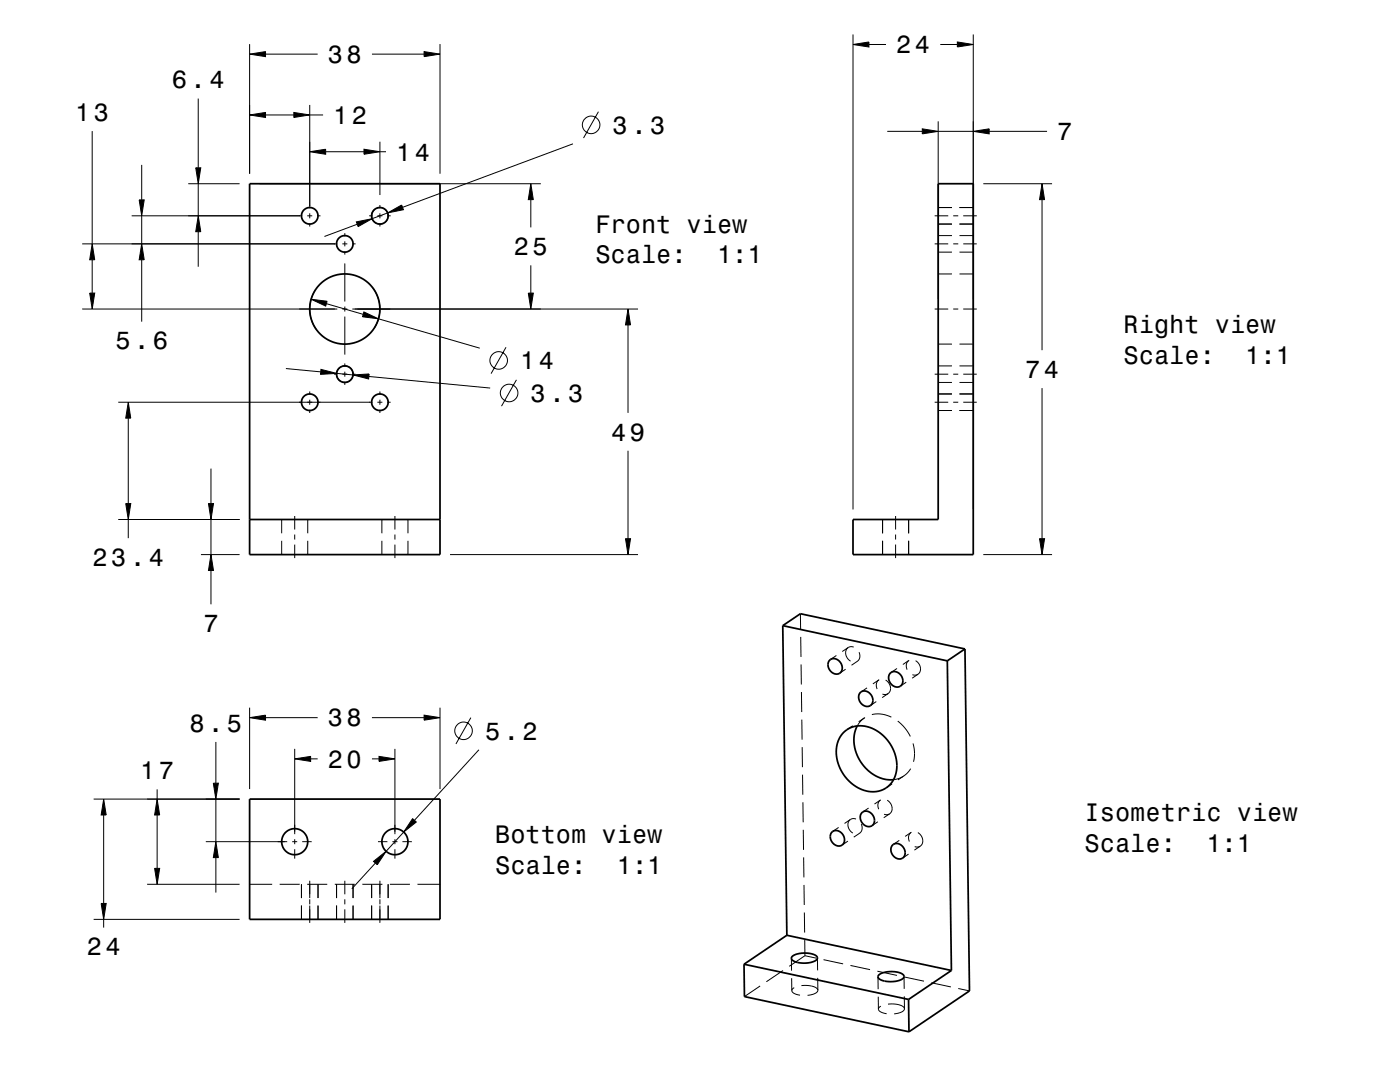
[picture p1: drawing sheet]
<svg xmlns="http://www.w3.org/2000/svg" width="279mm" height="216mm" viewBox="0 0 279 216" stroke-linecap="round" stroke-linejoin="round" font-family="sans-serif">
<g fill="none" stroke="#000" stroke-width=".2">
<path d="M39.6 19.7v13.8M49.8 10.8l3.2-.5v1zM49.8 8.8v25.9M53 10.8h10.4M74.2 10.8h10.4M84.6 10.3l3.2 .5-3.2 .5zM87.8 8.8v25.9M170.2 8.9l3.2-.5v1zM170.2 6.9v94.8M173.4 8.9h3.4M187.7 8.9h3.4M191.1 8.4l3.1 .5-3.1 .5z"/>
<path d="M194.2 6.9v94.8M18.4 26.2v22.5M27.8 39.9h1l-.5 3.2zM28.3 32.9v7M37.6 36.7h10.2M39.1 33.5h1l-.5 3.2zM39.6 36.7v6.4M49.8 22.9l3.2-.5v1zM51.8 36.7h56.1M53 22.9h5.6M58.6 22.4l3.2 .5-3.2 .5zM61.8 30.3l3.2-.5v1z"/>
<path d="M61.8 20.9v20.7M61.8 22.9h2.7M65 30.3h7.6M72.6 29.8l3.2 .5-3.2 .5zM75.8 28.3v10.6M75.8 30.3h1.2M105.9 36.7l.5 3.1h-1zM105.9 39.8v5.6M114.3 28.7l-34 12.7M119.4 22.3l-2.9 5.2M177.1 26.2h7M184.1 25.7l3.1 .5-3.1 .5z"/>
<path d="M187.2 24.2v35.5M187.2 26.2h7M194.2 26.2l3.2-.5v1zM196.2 36.7h13.8M197.4 26.2h11.6M208 36.7l.5 3.1h-1zM208 39.8v30.1M16.4 48.7h50.9M17.9 58.5h1l-.5 3.2zM18.4 48.7l.5 3.1h-1zM18.4 51.8v6.7M26.3 43.1h34"/>
<path d="M28.3 48.7l.5 3.1h-1zM28.3 43.1v5.6M28.3 51.8v12.4M39.6 43.1l.5 3.1h-1zM39.6 46.2v7M61.3 43.1h1M61.8 42.6v1M61.8 44.6v.6M62.1 59.7l3.2 .4-.3 1zM62.9 57.9a7 7 0 0 0 .3 8M63.3 43.1h.7M68.3 48.7h1"/>
<path d="M68.8 46.5v.7M68.8 48.2v1M68.8 50.2v.6M68.8 52.6v7.6M70.3 48.7h.7M71.1 44.3l3.2-.7-2.8 1.6zM71.3 44.7l-6.6 2.5M73.7 43.1h.6M74.4 57.5a7 7 0 0 1 .3 7.9M74.7 41.8a1.65 1.65 0 0 0-.3 2.1 1.65 1.65 0 0 0 2 .7M75.2 41.5a1.65 1.65 0 0 1 2 .7 1.65 1.65 0 0 1-.3 2.1M75.3 43.1h1"/>
<path d="M75.8 40.9v.7M75.8 42.6v1M75.8 44.6v.6M77.3 43.1h.7M77.4 42.5l2.8-1.6 .3 .9zM77.4 42.5l-3.1 1.1M105.4 58.5h1l-.5 3.2zM105.9 52.9v5.6M186.5 48.7h2.7M186.5 43.1h2.7M187.2 54.7h2.8M187.2 44.7h2.8"/>
<path d="M187.2 41.4h2.8M187.2 50.3h2.8M187.2 47h2.8M190.2 48.7h1M190.2 43.1h1M191.5 54.7h2.7M191.5 44.7h2.7M191.5 41.4h2.7M191.5 50.3h2.7M191.5 47h2.7M192.2 48.7h2.7M192.2 43.1h2.7"/>
<path d="M16.4 61.7h50.9M57.1 73.5l6.9 .7M61.8 78.1v.7M61.8 79.8v1M64.1 73.7l3.1 .8-3.2 .2zM65.1 60.6l7.4 2.1M66.7 74.7h.6M67.2 74.5l3.3 .3M68.3 61.7h1M68.3 74.7h1M68.8 61.2v1M68.8 63.2v7.6"/>
<path d="M68.8 72.5v.7M68.8 74.2v1M68.8 76.2v.6M69.4 73.1a1.65 1.65 0 0 0-2.1 .9 1.65 1.65 0 0 0 .8 2.1M69.5 73.2a1.65 1.65 0 0 1 .8 2.1 1.65 1.65 0 0 1-2.1 .9M70.3 61.7h57M70.3 74.7h.7M70.5 74.8l3.2-.2-.1 1zM72.6 62.2l2.9 1.4-3.2-.4zM73.6 75.1l24.2 2.3M75.5 63.6l20.2 5.9M75.8 78.1v.7"/>
<path d="M75.8 79.8v1M101 69.3l-3 5.2M103.1 75.8l-3 5.2M125.3 61.7l.5 3.1h-1zM125.3 64.8v17.6M186.5 61.7h2.7M186.5 74.7h2.7M187.2 68.7h2.8M187.2 76.3h2.8M187.2 73h2.8M187.2 78.6h2.8M190.2 61.7h1"/>
<path d="M190.2 74.7h1M191.5 68.7h2.7M191.5 76.3h2.7M191.5 73h2.7M191.5 78.6h2.7M192.2 61.7h2.7M192.2 74.7h2.7M208 77.4v30.1M23.6 80.3h50.7M25.6 80.3l.5 3.1h-1zM25.6 83.4v17.1M42.1 93.5v7"/>
<path d="M61.8 81.8v.6M75.3 80.3h1M75.8 81.8v.6M77.3 80.3h.7M125.3 89.9v17.6M186.5 80.3h2.7M187.2 81.9h2.8M190.2 80.3h1M191.5 81.9h2.7M192.2 80.3h2.7M23.6 103.7h24.2M25.1 100.5h1l-.5 3.2z"/>
<path d="M25.6 103.7v3.7M40.1 110.7h7.7M41.6 100.5h1l-.5 3.2zM42.1 110.7l.5 3.1h-1zM42.1 103.7v7M42.1 113.8v6.8M56.2 103.7v2.7M56.2 107.9v2.8M58.8 103v2.7M58.8 106.7v1M58.8 108.7v2.7M61.4 103.7v2.7"/>
<path d="M61.4 107.9v2.8M76.2 103.7v2.7M76.2 107.9v2.8M78.8 103v2.7M78.8 106.7v1M78.8 108.7v2.7M81.4 103.7v2.7M81.4 107.9v2.8M89.8 110.7h37.5M124.8 107.5h1l-.5 3.2zM176.1 103.7v2.7M176.1 107.9v2.8"/>
<path d="M178.7 103v2.7M178.7 106.7v1M178.7 108.7v2.7M181.3 103.7v2.7M181.3 107.9v2.8M196.2 110.7h13.8M207.5 107.5h1l-.5 3.2zM159.7 122.5l.1 3.1M159.8 127.1l.1 4M159.9 132.6v4M159.9 138.1l.1 4M166.9 130.8l-1.2 .8"/>
<path d="M168.8 133.5l-1.2 .8M169.3 129.2a1.68 1.68 0 0 0 .4 2.7M169.3 129.2l-1.2 .8M170.4 129.1l-.6-.1-.5 .2M171.1 131.9l-.1 .1M171.1 131.9l-1.2 .8M171.4 130.1a1.44 1.44 0 0 1-.3 1.8M173 137.3l-1.1 .8M174.9 140l-1.2 .8M175.4 135.7a1.44 1.44 0 0 0-.3 1.8M175.4 135.7l-1.2 .8M175.5 135.6l-.1 .1"/>
<path d="M176.7 135.7a1.71 1.71 0 0 1 .5 2.7M177.2 138.4l-.5 .2-.6-.1M177.2 138.4l-1.1 .8M179 133.4l-1.2 .8M180.9 136.1l-1.2 .8M181.4 131.8a1.44 1.44 0 0 0-.4 1.8M181.4 131.8l-1.2 .8M181.4 131.8h.1M182.7 131.8a1.7 1.7 0 0 1 .5 2.7M183.2 134.5l-.5 .2-.6-.1M183.2 134.5l-1.2 .8M18.7 159.4h29.1"/>
<path d="M20.7 159.4l.5 3.2h-1zM31.4 159.4l.5 3.2h-1zM31.4 157.5v1.9M42.6 156.3h1l-.5 3.1zM43.1 148v8.3M43.1 159.4v8.5M49.8 143.2l3.2-.5v1zM49.8 141.2v16.2M53 143.2h10.4M58.8 151.4l3.2-.5v1zM58.8 149.4v17M62 151.4h1.4"/>
<path d="M74.2 151.4h1.4M74.2 143.2h10.4M75.6 150.9l3.2 .5-3.2 .5zM78.8 149.4v17M84.6 142.7l3.2 .5-3.2 .5zM87.8 141.2v16.2M94 143.2l-3 5.2M95.6 149.6l-12.9 14.1M160 143.6l.1 4M160.1 149.1v4M160.2 154.6v4M170.2 144.8l-1.2 .8"/>
<path d="M171.1 144.8v.1M172.5 143.2l-.7 .7-.6 .8M172.5 143.2l-1.1 .8M172.6 143.2h-.1M174 142.6a5.8 5.8 0 0 1 3.9 .5M175.7 159.6a1.44 1.44 0 0 0-.3 1.9M175.7 159.6l-1.2 .8M175.8 159.6h-.1M177.1 159.7a1.71 1.71 0 0 1 .4 2.7M178 156.4l-1.1 .8M179.2 143.9a8.7 8.7 0 0 1 2.5 3.1M180.2 154.9l-.9 .5-1 .2"/>
<path d="M180.4 154.8l-.1 .1M180.4 154.8l-1.2 .8M181.7 153.4l-.6 .8-.7 .6M182.2 148.4a6.9 6.9 0 0 1 .1 3.6M20.7 162.6v17.7M29.4 176.4h18.4M30.9 173.3h1l-.5 3.1zM31.4 162.6v10.7M41.1 167.9h16.2M43.1 167.9l.5 3.2h-1zM43.1 171.1v7M49.8 176.4h4.5"/>
<path d="M55.8 176.4h4M58.3 167.9h1M58.8 167.4v1M58.8 169.4v1.9M60.2 176.4v2.8M60.3 167.9h1.9M61.3 176.4h4M61.8 175.7v3.5M61.8 179.4v1M63.5 176.4v2.8M66.8 176.4h4M67.2 176.4v2.8"/>
<path d="M68.8 175.7v2.7M68.8 179.4v1M70.5 176.4v2.8M72.3 176.4h4M74.2 176.4v2.8M74.5 171.9l2.6-2-1.8 2.7zM74.9 172.2l-4.7 5.2M75.4 167.9h1.9M75.8 175.7v3.5M75.8 179.4v1M77.5 176.4v2.8M77.8 176.4h4"/>
<path d="M78.3 167.9h1M78.8 167.4v1M78.8 169.4v1.9M80.3 167.9h1.9M80.6 166l-3.5 3.9M82.3 163.3l.8 .7-2.5 2zM83.3 176.4h4.5M160.2 160.1l.1 4M160.3 165.6l.1 4M160.4 171.1v4M160.5 176.6v4M167.4 165.1l-1.2 .8"/>
<path d="M169.2 167.8l-1.2 .8M169.7 163.5a1.68 1.68 0 0 0 .5 2.7M169.7 163.5l-1.2 .8M170.8 163.4l-.6-.1-.5 .2M171.6 166.3h-.1M171.6 166.3l-1.2 .7M171.9 164.4a1.44 1.44 0 0 1-.3 1.9M173.4 161.2l-1.2 .8M175.2 164l-1.2 .8M177.5 162.4l-.5 .2-.6-.1M177.5 162.4l-1.1 .8M179.5 167.7l-1.2 .8"/>
<path d="M181.3 170.4l-1.2 .8M181.8 166.1a1.44 1.44 0 0 0-.3 1.8M181.8 166.1l-1.2 .8M181.9 166.1h-.1M183.2 166.1a1.71 1.71 0 0 1 .5 2.7M183.7 168.8l-.6 .2-.6-.1M183.7 168.8l-1.2 .8M18.7 183.4h29.1M20.2 180.3h1l-.5 3.1zM20.7 183.4v1.7M60.2 180.7v2.7M61.8 180.7v3.4"/>
<path d="M63.5 180.7v2.7M67.2 180.7v2.7M68.8 181.4v2.7M70.5 180.7v2.7M74.2 180.7v2.7M75.8 180.7v3.4M77.5 180.7v2.7M151.7 196.7l-3.1 2.2M156.3 193.7l-3.4 2.2M157.9 191.2l.1 2.5M158 195.2v2.5M158 197.7l.5 .5 1.2 .4"/>
<path d="M158.5 197.1l-.4 .3-.1 .3M159.9 196.7a3.8 3.8 0 0 1 3.3 .7v.2M160.5 182.1l.1 4M160.6 187.6v3.1M160.6 190.7l-3.1 2.1M160.6 190.7l2.3 .5M163.1 191.1l.1 2.5M163.2 195.1v2.5M163.2 197.6l-.1 .3-.4 .3-1.5 .4M164.3 191.5l4 .8M169.7 192.6l3.9 .9M175.1 193.8l3.9 .8"/>
<path d="M175.2 194.9l.1 2.5M175.3 198.9v2.5M180.4 194.8l.1 2.5M180.5 198.8v2.5M180.5 194.9l3.9 .9M185.9 196.1l3.9 .8M191.2 197.2l2.3 .5M175.3 201.4l.4 .5 1.2 .4M175.8 200.8l-.3 .2-.2 .4M177.2 200.4a3.8 3.8 0 0 1 3.3 .7v.2M180.5 201.3l-.2 .3-.3 .3-1.6 .4"/>
<circle cx="118" cy="24.9" r="1.75"/>
<circle cx="99.5" cy="71.9" r="1.76"/>
<circle cx="101.6" cy="78.4" r="1.75"/>
<circle cx="92.5" cy="145.8" r="1.75"/>
</g>
<g fill="none" stroke="#000" stroke-width=".35">
<path d="M49.8 36.7h38v74h-38zM187.2 36.7h7v74h-24v-7h17zM49.8 103.7h38M156.2 124.8l.8 61.8M156.2 124.8l32.9 7.1M156.2 124.8l3.5-2.3 32.9 7M165.6 131.7a1.69 1.69 0 0 1 2 .2 1.69 1.69 0 0 1 .4 2 1.48 1.48 0 0 1-1.6 .5 1.48 1.48 0 0 1-1.1-1.3v-.8zM171.7 138.2a1.69 1.69 0 0 1 2 .2 1.69 1.69 0 0 1 .4 1.9 1.47 1.47 0 0 1-1.6 .6 1.47 1.47 0 0 1-1.1-1.3v-.9zM177.7 134.3a1.7 1.7 0 0 1 1.9 .2 1.7 1.7 0 0 1 .5 2 1.47 1.47 0 0 1-1.6 .5 1.47 1.47 0 0 1-1.1-1.2l-.1-.7zM189.1 131.9l.8 61.7M192.6 129.5l.9 68.2-12.1 8.2M192.6 129.5l-3.5 2.4"/>
<path d="M49.8 159.4h38v24h-38zM168.4 146.1a5.5 5.5 0 0 1 7.4 .3 7.7 7.7 0 0 1 2.4 9.4 5.1 5.1 0 0 1-7.4 1.1 7.9 7.9 0 0 1-3.2-9.7zM171.1 144.9a7.9 7.9 0 0 0 3.6 9.9 6.1 6.1 0 0 0 3.6 .8M166 166a1.69 1.69 0 0 1 2 .2 1.69 1.69 0 0 1 .4 2 1.48 1.48 0 0 1-1.6 .5 1.48 1.48 0 0 1-1-1.3l-.1-.8zM172 162.2a1.69 1.69 0 0 1 2 .2 1.69 1.69 0 0 1 .4 1.9 1.47 1.47 0 0 1-1.6 .6 1.47 1.47 0 0 1-1-1.3l-.1-.9zM178.1 168.6a1.69 1.69 0 0 1 2 .2 1.69 1.69 0 0 1 .4 2 1.47 1.47 0 0 1-1.5 .5 1.47 1.47 0 0 1-1.1-1.2l-.1-1zM148.5 192.4l32.8 7M148.5 192.4l.1 6.5 32.8 7M157 186.6l32.9 7M157 186.6l-8.5 5.8M158.1 190.9a4.8 4.8 0 0 1 4.9 0 .76 .76 0 0 1-.7 1 4.5 4.5 0 0 1-4.3-.5zM175.4 194.6a4.8 4.8 0 0 1 4.9 0 .76 .76 0 0 1-.8 1 4.5 4.5 0 0 1-4.2-.5z"/>
<path d="M181.3 199.4l.1 6.5M189.9 193.6l-8.6 5.8"/>
<circle cx="61.8" cy="43.1" r="1.65"/>
<circle cx="68.8" cy="48.7" r="1.65"/>
<circle cx="75.8" cy="43.1" r="1.65"/>
<circle cx="68.8" cy="74.7" r="1.65"/>
<circle cx="68.8" cy="61.7" r="7"/>
<circle cx="61.8" cy="80.3" r="1.65"/>
<circle cx="75.8" cy="80.3" r="1.65"/>
<circle cx="58.8" cy="167.9" r="2.6"/>
<circle cx="78.8" cy="167.9" r="2.6"/>
</g>
<g fill="#000">
<path d="M49.8 10.8l3.2-.5v1z" fill-rule="evenodd"/>
<path d="M84.6 10.3l3.2 .5-3.2 .5z" fill-rule="evenodd"/>
<path d="M170.2 8.9l3.2-.5v1z" fill-rule="evenodd"/>
<path d="M191.1 8.4l3.1 .5-3.1 .5z" fill-rule="evenodd"/>
<path d="M27.8 39.9h1l-.5 3.2z" fill-rule="evenodd"/>
<path d="M39.1 33.5h1l-.5 3.2z" fill-rule="evenodd"/>
<path d="M49.8 22.9l3.2-.5v1z" fill-rule="evenodd"/>
<path d="M58.6 22.4l3.2 .5-3.2 .5z" fill-rule="evenodd"/>
<path d="M61.8 30.3l3.2-.5v1z" fill-rule="evenodd"/>
<path d="M72.6 29.8l3.2 .5-3.2 .5z" fill-rule="evenodd"/>
<path d="M105.9 36.7l.5 3.1h-1z" fill-rule="evenodd"/>
<path d="M184.1 25.7l3.1 .5-3.1 .5z" fill-rule="evenodd"/>
<path d="M194.2 26.2l3.2-.5v1z" fill-rule="evenodd"/>
<path d="M208 36.7l.5 3.1h-1z" fill-rule="evenodd"/>
<path d="M17.9 58.5h1l-.5 3.2z" fill-rule="evenodd"/>
<path d="M18.4 48.7l.5 3.1h-1z" fill-rule="evenodd"/>
<path d="M28.3 48.7l.5 3.1h-1z" fill-rule="evenodd"/>
<path d="M39.6 43.1l.5 3.1h-1z" fill-rule="evenodd"/>
<path d="M71.1 44.3l3.2-.7-2.8 1.6z" fill-rule="evenodd"/>
<path d="M77.4 42.5l2.8-1.6 .3 .9z" fill-rule="evenodd"/>
<path d="M105.4 58.5h1l-.5 3.2z" fill-rule="evenodd"/>
<path d="M64.1 73.7l3.1 .8-3.2 .2z" fill-rule="evenodd"/>
<path d="M62.1 59.7l3.2 .4-.3 1z" fill-rule="evenodd"/>
<path d="M72.6 62.2l2.9 1.4-3.2-.4z" fill-rule="evenodd"/>
<path d="M70.5 74.8l3.2-.2-.1 1z" fill-rule="evenodd"/>
<path d="M125.3 61.7l.5 3.1h-1z" fill-rule="evenodd"/>
<path d="M25.6 80.3l.5 3.1h-1z" fill-rule="evenodd"/>
<path d="M25.1 100.5h1l-.5 3.2z" fill-rule="evenodd"/>
<path d="M41.6 100.5h1l-.5 3.2z" fill-rule="evenodd"/>
<path d="M42.1 110.7l.5 3.1h-1z" fill-rule="evenodd"/>
<path d="M124.8 107.5h1l-.5 3.2z" fill-rule="evenodd"/>
<path d="M207.5 107.5h1l-.5 3.2z" fill-rule="evenodd"/>
<path d="M42.6 156.3h1l-.5 3.1z" fill-rule="evenodd"/>
<path d="M49.8 143.2l3.2-.5v1z" fill-rule="evenodd"/>
<path d="M58.8 151.4l3.2-.5v1z" fill-rule="evenodd"/>
<path d="M75.6 150.9l3.2 .5-3.2 .5z" fill-rule="evenodd"/>
<path d="M84.6 142.7l3.2 .5-3.2 .5z" fill-rule="evenodd"/>
<path d="M20.7 159.4l.5 3.2h-1z" fill-rule="evenodd"/>
<path d="M30.9 173.3h1l-.5 3.1z" fill-rule="evenodd"/>
<path d="M31.4 159.4l.5 3.2h-1z" fill-rule="evenodd"/>
<path d="M43.1 167.9l.5 3.2h-1z" fill-rule="evenodd"/>
<path d="M74.5 171.9l2.6-2-1.8 2.7z" fill-rule="evenodd"/>
<path d="M82.3 163.3l.8 .7-2.5 2z" fill-rule="evenodd"/>
<path d="M20.2 180.3h1l-.5 3.1z" fill-rule="evenodd"/>
</g>
<path d="M0 0h279.4v215.9h-279.4" fill="none" stroke="#fff" stroke-width=".2"/>
<path d="M0 0h279.4v215.9h-279.4" fill="none" stroke="#fff" stroke-width="1" stroke-linecap="butt"/>
<g font-size="5">
<text x="178.9" y="10.6">24</text>
<text x="34.3" y="17.6">6.4</text>
<text x="65.4" y="12.5">38</text>
<text x="15" y="24.1">13</text>
<text x="66.5" y="24.7">12</text>
<text x="122.3" y="26.7">3.3</text>
<text x="211" y="28">7</text>
<text x="79.1" y="32">14</text>
<text x="118.8" y="46.5">Front view</text>
<text x="102.5" y="50.9">25</text>
<text x="118.8" y="52.6">Scale:</text>
<text x="143.1" y="52.6">1:1</text>
<text x="23" y="69.7">5.6</text>
<text x="224.2" y="66.5">Right view</text>
<text x="103.8" y="73.7">14</text>
<text x="204.6" y="75.4">74</text>
<text x="224.2" y="72.6">Scale:</text>
<text x="248.5" y="72.6">1:1</text>
<text x="105.9" y="80.2">3.3</text>
<text x="121.9" y="87.9">49</text>
<text x="18.5" y="112.9">23.4</text>
<text x="40.6" y="126.1">7</text>
<text x="37.8" y="146">8.5</text>
<text x="65.4" y="145">38</text>
<text x="96.8" y="147.6">5.2</text>
<text x="28" y="155.5">17</text>
<text x="65.4" y="153.2">20</text>
<text x="216.5" y="163.9">Isometric view</text>
<text x="98.8" y="168.3">Bottom view</text>
<text x="216.5" y="169.9">Scale:</text>
<text x="240.8" y="169.9">1:1</text>
<text x="98.8" y="174.4">Scale:</text>
<text x="123.1" y="174.4">1:1</text>
<text x="17.3" y="190.6">24</text>
</g>
</svg>
